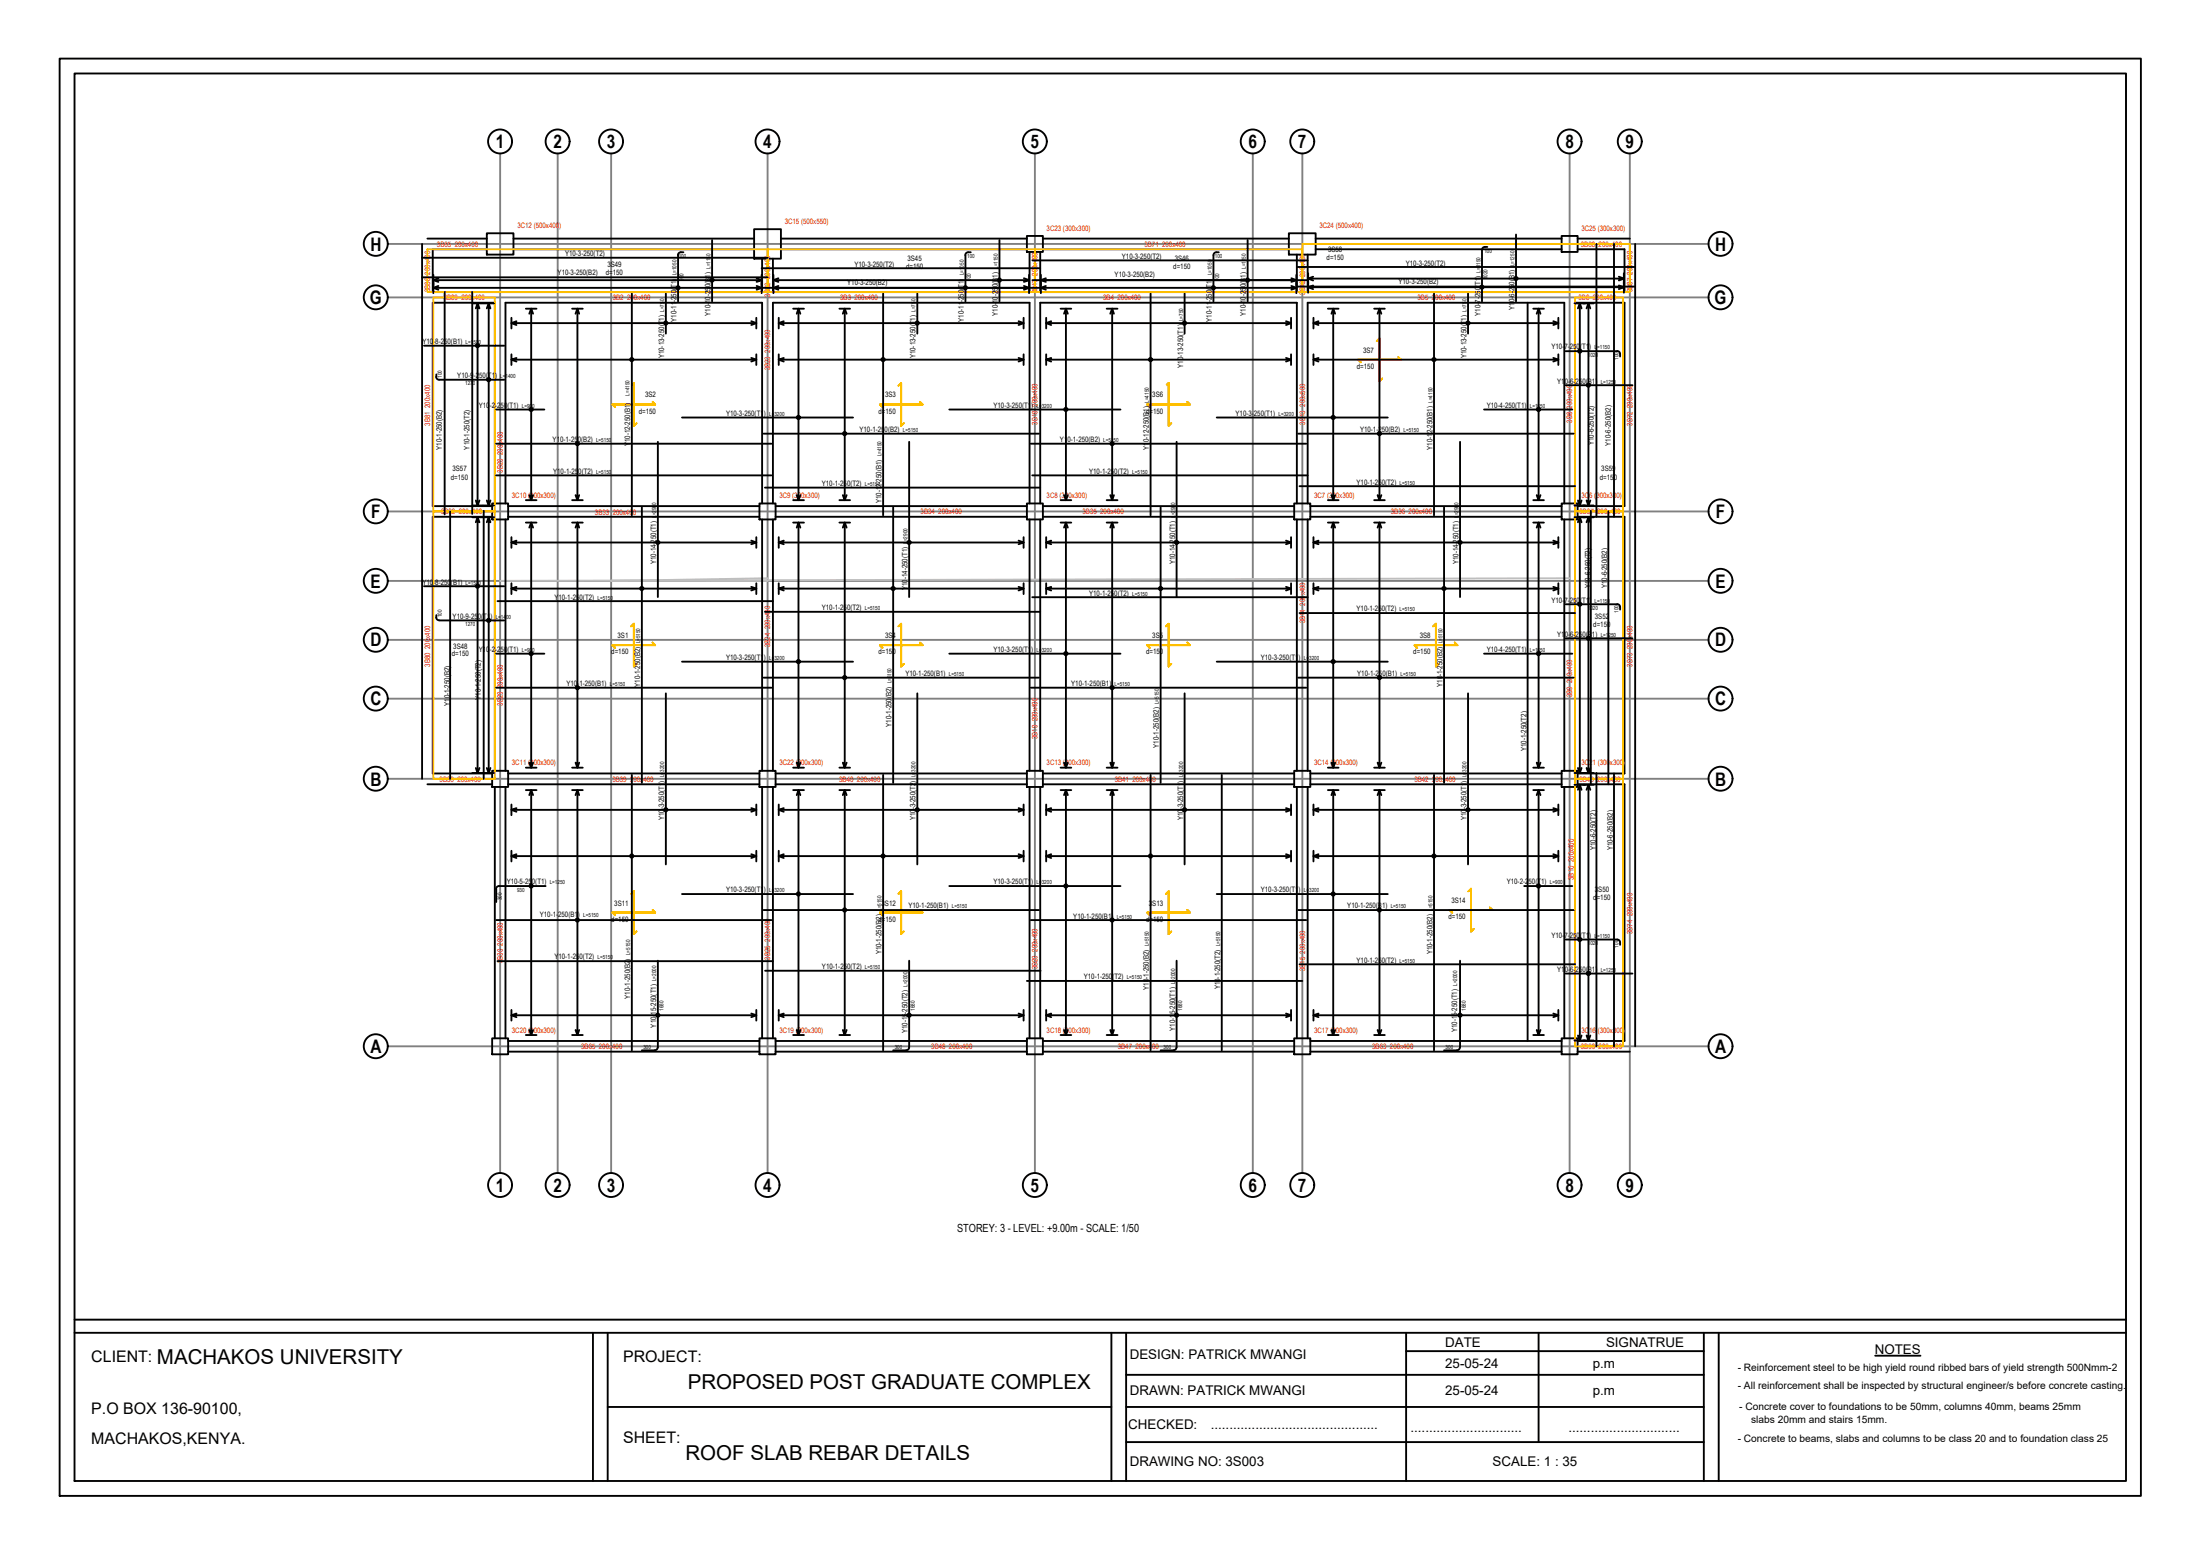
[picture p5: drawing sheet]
<svg xmlns="http://www.w3.org/2000/svg" width="297mm" height="210mm" viewBox="0 0 297 210" stroke-linecap="round" stroke-linejoin="round" font-family="sans-serif">
<!-- layer: Axis Line(Dir 2) -->
<path d="M67.5 20.7v137.7M75.3 20.7v137.7M82.5 20.7v137.7M103.6 20.7v137.7M139.7 20.7v137.7M169.1 20.7v137.7M175.8 20.7v137.7M211.9 20.7v137.7M220.1 20.7v137.7" fill="none" stroke="#808080" stroke-width=".25"/>
<!-- layer: Axis Circle(Dir 2) -->
<g fill="none" stroke="#000" stroke-width=".25">
<circle cx="67.5" cy="19.1" r="1.62"/>
<circle cx="75.3" cy="19.1" r="1.62"/>
<circle cx="82.5" cy="19.1" r="1.62"/>
<circle cx="103.6" cy="19.1" r="1.62"/>
<circle cx="139.7" cy="19.1" r="1.62"/>
<circle cx="169.1" cy="19.1" r="1.62"/>
<circle cx="175.8" cy="19.1" r="1.62"/>
<circle cx="211.9" cy="19.1" r="1.62"/>
<circle cx="220" cy="19.1" r="1.62"/>
<circle cx="67.5" cy="160" r="1.62"/>
<circle cx="75.3" cy="160" r="1.62"/>
<circle cx="82.5" cy="160" r="1.62"/>
<circle cx="103.6" cy="160" r="1.62"/>
<circle cx="139.7" cy="160" r="1.62"/>
<circle cx="169.1" cy="160" r="1.62"/>
<circle cx="175.8" cy="160" r="1.62"/>
<circle cx="211.9" cy="160" r="1.62"/>
<circle cx="220" cy="160" r="1.62"/>
</g>
<!-- layer: Axis Line(Dir 1) -->
<path d="M52.4 32.9h178.3M52.4 40.1h178.3M52.4 78.4h178.3M52.4 69h178.3M52.4 94.3h178.3M52.4 86.4h178.3M52.4 105.1h178.3M52.4 141.2h178.3" fill="none" stroke="#808080" stroke-width=".25"/>
<!-- layer: Axis Circle(Dir 1) -->
<g fill="none" stroke="#000" stroke-width=".25">
<circle cx="50.7" cy="32.9" r="1.62"/>
<circle cx="232.3" cy="32.9" r="1.62"/>
<circle cx="50.7" cy="40.1" r="1.62"/>
<circle cx="232.3" cy="40.1" r="1.62"/>
<circle cx="50.7" cy="78.4" r="1.62"/>
<circle cx="50.7" cy="69" r="1.62"/>
<circle cx="232.3" cy="69" r="1.62"/>
<circle cx="232.3" cy="78.4" r="1.62"/>
<circle cx="50.7" cy="86.4" r="1.62"/>
<circle cx="50.7" cy="94.3" r="1.62"/>
<circle cx="232.3" cy="94.3" r="1.62"/>
<circle cx="232.3" cy="86.4" r="1.62"/>
<circle cx="50.7" cy="105.1" r="1.62"/>
<circle cx="232.3" cy="105.1" r="1.62"/>
<circle cx="50.7" cy="141.2" r="1.62"/>
<circle cx="232.3" cy="141.2" r="1.62"/>
</g>
<!-- layer: Ghost Axis Line -->
<path d="M82.5 78.4h21.1M103.6 78.1l-21.1 .3M211.9 78.1l-144.4 .3" fill="none" stroke="#bebebe" stroke-width=".25"/>
<!-- layer: Beam Line -->
<g fill="none" stroke="#000" stroke-width=".25">
<path d="M57 32.9v72.2M57.7 32.2h8M65.7 33.6h-7.3v5.8h44.5v-4.5M69.3 33.6h32.5M69.3 32.2h32.5M105.4 33.6h33.2M105.4 32.2h33.2M139 34v5.4h-34.6v-4.5M140.4 34v5.4h34.7v-5M140.8 33.6h33.2M140.8 32.2h33.2M177.6 33.6h33.2"/>
<path d="M177.6 32.2h33.2M213 33.6h6.3v5.8h-42.7v-5M213 32.2h7.1M220.8 32.9v108.3M66.4 69.8h-8v34.6h8M66.8 68v-27.1h-8.4v27.4h8M66.8 70.1v33.9M68.2 68v-27.1h34.7v27.1M68.2 70.1v33.9M68.6 69.8h33.9M68.6 68.3h33.9M102.9 70.1v33.9"/>
<path d="M104.4 68v-27.1h34.6v27.1M104.4 70.1v33.9M104.7 69.8h33.9M104.7 68.3h33.9M139 70.1v33.9M140.4 68v-27.1h34.7v27.1M140.4 70.1v33.9M140.8 69.8h33.9M140.8 68.3h33.9M175.1 70.1v33.9M176.6 68v-27.1h34.6v27.1M176.6 70.1v33.9"/>
<path d="M176.9 69.8h33.9M176.9 68.3h33.9M211.2 70.1v33.9M212.6 68v-27.1h6.7v27.4h-6.3M212.6 70.1v33.9M213 69.8h6.3v34.6h-6.3M57.7 105.9h8.7M66.8 106.2v34M68.2 106.2v34M68.6 105.9h33.9M68.6 104.4h33.9M102.9 106.2v34"/>
<path d="M104.4 106.2v34M104.7 105.9h33.9M104.7 104.4h33.9M139 106.2v34M140.4 106.2v34M140.8 105.9h33.9M140.8 104.4h33.9M175.1 106.2v34M176.6 106.2v34M176.9 105.9h33.9M176.9 104.4h33.9M211.2 106.2v34"/>
<path d="M212.6 106.2v34M213 105.9h6.3v34.6h-6.3M68.6 142h33.9M68.6 140.5h33.9M104.7 142h33.9M104.7 140.5h33.9M140.8 142h33.9M140.8 140.5h33.9M176.9 142h33.9M176.9 140.5h33.9M213 142h7.1"/>
</g>
<!-- layer: Column Line -->
<g fill="none" stroke="#000" stroke-width=".25">
<path d="M65.7 31.5h3.6v2.9h-3.6zM101.8 30.9h3.6v4h-3.6zM138.6 31.8h2.2v2.2h-2.2zM174 31.5h3.6v2.9h-3.6zM210.8 31.8h2.2v2.2h-2.2zM66.4 68h2.2v2.1h-2.2zM102.5 68h2.2v2.1h-2.2zM138.6 68h2.2v2.1h-2.2zM174.7 68h2.2v2.1h-2.2zM210.8 68h2.2v2.1h-2.2zM66.4 104h2.2v2.2h-2.2zM102.5 104h2.2v2.2h-2.2z"/>
<path d="M138.6 104h2.2v2.2h-2.2zM174.7 104h2.2v2.2h-2.2zM210.8 104h2.2v2.2h-2.2zM66.4 140.2h2.2v2.1h-2.2zM102.5 140.2h2.2v2.1h-2.2zM138.6 140.2h2.2v2.1h-2.2zM174.7 140.2h2.2v2.1h-2.2zM210.8 140.2h2.2v2.1h-2.2z"/>
</g>
<!-- layer: Slab Edge Line -->
<g fill="none" stroke="#ffbf00" stroke-width=".25">
<path d="M57.7 33.6h45.9v5.8h-45.9zM103.6 33.6h36.1v5.8h-36.1zM139.7 33.6h36.1v5.8h-36.1zM175.8 32.9h44.3v6.5h-44.3zM58.5 40.1h8.3v28.9h-8.3zM82.7 54.6l.3 .3-.3-.3M85.6 51.7v5.8v-5.8M85.6 57.5l.3-.4-.3 .4M85.6 51.7l-.4 .4 .4-.4M88.5 54.6h-5.8h5.8M88.5 54.6l-.4-.4 .4 .4M118.8 54.6l.4 .3-.4-.3"/>
<path d="M121.7 51.7v5.8v-5.8M121.7 57.5l.3-.4-.3 .4M121.7 51.7l-.4 .4 .4-.4M124.6 54.6h-5.8h5.8M124.6 54.6l-.4-.4 .4 .4M154.9 54.6l.3 .3-.3-.3M157.8 51.7v5.8v-5.8M157.8 57.5l.3-.4-.3 .4M157.8 51.7l-.4 .4 .4-.4M160.7 54.6h-5.8h5.8M160.7 54.6l-.4-.4 .4 .4M183.4 48.5l.3 .4-.3-.4"/>
<path d="M186.3 45.7v5.7v-5.7M186.3 51.4l.3-.3-.3 .3M186.3 45.7l-.4 .3 .4-.3M189.2 48.5h-5.8h5.8M189.2 48.5l-.4-.3 .4 .3M212.6 40.1h6.5v28.9h-6.5zM58.5 69h8.3v36.1h-8.3zM212.6 69h6.5v36.1h-6.5zM82.7 87.1l.3 .4-.3-.4M85.6 84.2v5.8v-5.8M85.6 90l.3-.4-.3 .4M85.6 84.2l-.4 .4 .4-.4"/>
<path d="M88.5 87.1h-5.8h5.8M88.5 87.1l-.4-.4 .4 .4M118.8 87.1l.4 .4-.4-.4M121.7 84.2v5.8v-5.8M121.7 90l.3-.4-.3 .4M121.7 84.2l-.4 .4 .4-.4M124.6 87.1h-5.8h5.8M124.6 87.1l-.4-.4 .4 .4M154.9 87.1l.3 .4-.3-.4M157.8 84.2v5.8v-5.8M157.8 90l.3-.4-.3 .4M157.8 84.2l-.4 .4 .4-.4"/>
<path d="M160.7 87.1h-5.8h5.8M160.7 87.1l-.4-.4 .4 .4M191 87.1l.4 .4-.4-.4M193.9 84.2v5.8v-5.8M193.9 90l.3-.4-.3 .4M193.9 84.2l-.4 .4 .4-.4M196.8 87.1h-5.8h5.8M196.8 87.1l-.4-.4 .4 .4M198.6 120v5.7v-5.7M198.6 120l-.3 .3 .3-.3M212.6 105.1h6.5v36.1h-6.5zM82.7 123.2l.3 .3-.3-.3"/>
<path d="M85.6 120.3v5.8v-5.8M85.6 126.1l.3-.4-.3 .4M85.6 120.3l-.4 .4 .4-.4M88.5 123.2h-5.8h5.8M88.5 123.2l-.4-.4 .4 .4M118.8 123.2l.4 .3-.4-.3M121.7 120.3v5.8v-5.8M121.7 126.1l.3-.4-.3 .4M121.7 120.3l-.4 .4 .4-.4M124.6 123.2h-5.8h5.8M124.6 123.2l-.4-.4 .4 .4M154.9 123.2l.3 .3-.3-.3"/>
<path d="M157.8 120.3v5.8v-5.8M157.8 126.1l.3-.4-.3 .4M157.8 120.3l-.4 .4 .4-.4M160.7 123.2h-5.8h5.8M160.7 123.2l-.4-.4 .4 .4M195.7 122.8l.4 .4-.4-.4M198.6 125.7l.4-.3-.4 .3M201.5 122.8h-5.8h5.8M201.5 122.8l-.3-.3 .3 .3"/>
</g>
<!-- layer: Rebar Line -->
<g fill="none" stroke="#000" stroke-width=".25">
<path d="M57 34.8h46.6M57 37.4h46.6M60 39.4v30M63.8 39.4v30M85.3 39.6v30M96.1 32.4v8.3M102.8 36.2h37.6M102.8 38.9h37.7M119.2 39.6v30M134.9 32.4v8.3M139.4 35.2h37.2M139.4 37.8h37.2"/>
<path d="M155.3 39.6v30M168.5 32.4v8.3M175.1 36h45.7M175.1 38.7h45.7M193.6 39.6v30M204.7 31.7v9M215.5 32.9v36.9M217.9 32.9v36.9M57.2 46.7h10.9M67 59.9h37.2M103.1 58.5h37.2M139.2 59.9h37.2"/>
<path d="M175.3 58.5h37.2M206.3 40.9v99.6M211.4 52h9M57.2 79.1h10.9M60.8 69v36.1M65.3 69v36.1M67 64.2h37.2M86.7 68.5v37.2M103.3 65.8h37.1M120.6 68.5v37.2M139.4 64.2h37.2M156.7 68.5v37.2"/>
<path d="M175.5 65.6h37.1M195 68.5v37.2M214.8 69v36.9M217.2 69v36.9M67 92.8h37.2M67.2 81.1h37.2M103.1 91.5h37.2M103.3 82.6h37.1M139.2 92.8h37.2M139.4 80.6h37.2M175.3 91.5h37.2M175.5 82.8h37.1"/>
<path d="M211.4 86.2h9M85.3 104.6v37.2M119.2 104.6v37.2M155.3 104.6v37.2M165 104.6v37.2M193.6 104.6v37.2M215.5 104.3v36.9M217.9 104.4v36.8M67 124.2h37.2M67.2 129.7h37.2M103.1 122.8h37.2M103.3 131h37.2"/>
<path d="M138.6 132.4h37.2M139.2 124.2h37.2M175.3 122.8h37.2M175.5 130.2h37.1M211.4 131.4h9"/>
</g>
<!-- layer: Rebar Span Line -->
<g fill="none" stroke="#000" stroke-width=".25">
<path d="M58.5 37.8h44.3l-.6 .3M58.5 37.1v1.4M59.2 37.6l-.7 .2 .7 .3M102.2 37.6l.6 .2M102.8 37.1v1.4M104.4 37.8h34.5l-.7 .3M104.4 37.1v1.4M105.1 37.6l-.7 .2 .7 .3M138.2 37.6l.7 .2M138.9 37.1v1.4M140.5 37.8h34.5l-.6 .3M140.5 37.1v1.4"/>
<path d="M141.2 37.6l-.7 .2 .7 .3M174.4 37.6l.6 .2M175 37.1v1.4M176.6 37.6h42.7l-.7 .3M176.6 36.9v1.4M177.3 37.4l-.7 .2 .7 .3M218.6 37.4l.7 .2M219.3 36.9v1.4M63.8 41h1.4M64.5 41l-.3 .6M64.7 41.6l-.2-.6v27.2M69.1 48.5l.6 .3"/>
<path d="M69.1 47.8v1.5M69.7 48.3l-.6 .2h33M77.2 41.7h1.5M77.7 42.3l.3-.6 .2 .6M78 41.7v25.8l-.3-.7M101.4 48.3l.7 .2-.7 .3M102.1 47.8v1.5M105.1 48.5l.7 .3M105.1 47.8v1.5M105.8 48.3l-.7 .2h33.1M113.3 41.7h1.5M113.8 42.3l.3-.6 .2 .6"/>
<path d="M114.1 41.7v25.8l-.3-.7M137.5 48.3l.7 .2-.7 .3M138.2 47.8v1.5M141.3 48.5l.6 .3M141.3 47.8v1.5M141.9 48.3l-.6 .2h33M149.4 41.7h1.5M149.9 42.3l.3-.6 .2 .6M150.2 41.7v25.8l-.3-.7M173.6 48.3l.7 .2-.7 .3M174.3 47.8v1.5M177.3 48.5l.7 .3"/>
<path d="M177.3 47.8v1.5M178 48.3l-.7 .2h33.1M185.5 41.7h1.5M186 42.3l.3-.6 .2 .6M186.3 41.7v25.8l-.3-.7M209.7 48.3l.7 .2-.7 .3M210.4 47.8v1.5M213.7 41h1.5M214.2 41.6l.3-.6 .2 .6M214.5 41v27.2l-.3-.6M63.8 68.2h1.4M63.8 69.8h1.4"/>
<path d="M64.2 67.6l.3 .6 .2-.6M64.5 69.8l-.3 .7M64.7 70.5l-.2-.7v34.5M69.1 78.7v1.5M69.1 79.5l.6 .2M69.7 79.2l-.6 .3h33M77.2 67.5h1.5M77.2 70.5h1.5M77.7 71.2l.3-.7 .2 .7M78 70.5v33.1l-.3-.7M78.2 66.8l-.2 .7M101.4 79.2l.7 .3-.7 .2"/>
<path d="M102.1 78.7v1.5M105.1 78.7v1.5M105.1 79.5l.7 .2M105.8 79.2l-.7 .3h33.1M113.3 67.5h1.5M113.3 70.5h1.5M113.8 71.2l.3-.7 .2 .7M114.1 70.5v33.1l-.3-.7M114.3 66.8l-.2 .7M137.5 79.2l.7 .3-.7 .2M138.2 78.7v1.5M141.3 78.7v1.5"/>
<path d="M141.3 79.5l.6 .2M141.9 79.2l-.6 .3h33M149.4 67.5h1.5M149.4 70.5h1.5M149.9 71.2l.3-.7 .2 .7M150.2 70.5v33.1l-.3-.7M150.4 66.8l-.2 .7M173.6 79.2l.7 .3-.7 .2M174.3 78.7v1.5M177.3 78.7v1.5M177.3 79.5l.7 .2M178 79.2l-.7 .3h33.1"/>
<path d="M185.5 67.5h1.5M185.5 70.5h1.5M186 71.2l.3-.7 .2 .7M186.3 70.5v33.1l-.3-.7M186.5 66.8l-.2 .7M209.7 79.2l.7 .3-.7 .2M210.4 78.7v1.5M213.7 68.2h1.5M213.7 69.8h1.5M214.2 70.5l.3-.7 .2 .7M214.5 69.8v34.5l-.3-.6M214.7 67.6l-.2 .6"/>
<path d="M63.8 104.3h1.4M64.2 103.7l.3 .6 .2-.6M69.1 114.8v1.5M69.1 115.6l.6 .2M69.7 115.3l-.6 .3h33M77.2 103.6h1.5M77.2 106.7h1.5M77.7 107.3l.3-.6 .2 .6M78 106.7v33l-.3-.7M78.2 102.9l-.2 .7M101.4 115.3l.7 .3-.7 .2M102.1 114.8v1.5"/>
<path d="M105.1 114.8v1.5M105.1 115.6l.7 .2M105.8 115.3l-.7 .3h33.1M113.3 103.6h1.5M113.3 106.7h1.5M113.8 107.3l.3-.6 .2 .6M114.1 106.7v33l-.3-.7M114.3 102.9l-.2 .7M137.5 115.3l.7 .3-.7 .2M138.2 114.8v1.5M141.3 114.8v1.5M141.3 115.6l.6 .2"/>
<path d="M141.9 115.3l-.6 .3h33M149.4 103.6h1.5M149.4 106.7h1.5M149.9 107.3l.3-.6 .2 .6M150.2 106.7v33l-.3-.7M150.4 102.9l-.2 .7M173.6 115.3l.7 .3-.7 .2M174.3 114.8v1.5M177.3 114.8v1.5M177.3 115.6l.7 .2M178 115.3l-.7 .3h33.1M185.5 103.6h1.5"/>
<path d="M185.5 106.7h1.5M186 107.3l.3-.6 .2 .6M186.3 106.7v33l-.3-.7M186.5 102.9l-.2 .7M209.7 115.3l.7 .3-.7 .2M210.4 114.8v1.5M213.7 104.3h1.5M213.7 105.9h1.5M214.2 106.6l.3-.7 .2 .7M214.5 105.9v34.6l-.3-.7M214.7 103.7l-.2 .6M77.2 139.7h1.5"/>
<path d="M78.2 139l-.2 .7M113.3 139.7h1.5M114.3 139l-.2 .7M149.4 139.7h1.5M150.4 139l-.2 .7M185.5 139.7h1.5M186.5 139l-.2 .7M214.7 139.8l-.2 .7M213.7 140.5h1.5"/>
</g>
<!-- layer: Rebar Label -->
<g fill="none" stroke="#000" stroke-width=".25">
<circle cx="91.5" cy="38.8" r=".22"/>
<circle cx="96.1" cy="37.8" r=".22"/>
<circle cx="130.3" cy="38.8" r=".22"/>
<circle cx="134.9" cy="37.8" r=".22"/>
<circle cx="163.8" cy="38.8" r=".22"/>
<circle cx="168.4" cy="37.8" r=".22"/>
<circle cx="200.1" cy="38.8" r=".22"/>
<circle cx="204.7" cy="37.6" r=".22"/>
<circle cx="64.5" cy="46.7" r=".22"/>
<circle cx="66" cy="51.2" r=".22"/>
<circle cx="71.7" cy="55.3" r=".22"/>
<circle cx="78" cy="59.9" r=".22"/>
<circle cx="85.3" cy="48.5" r=".22"/>
<circle cx="89.9" cy="43.6" r=".22"/>
<circle cx="107.8" cy="56.3" r=".22"/>
<circle cx="114" cy="58.5" r=".22"/>
<circle cx="119.2" cy="48.5" r=".22"/>
<circle cx="123.8" cy="43.6" r=".22"/>
<circle cx="143.9" cy="55.3" r=".22"/>
<circle cx="150.2" cy="59.9" r=".22"/>
<circle cx="155.3" cy="48.5" r=".22"/>
<circle cx="159.9" cy="43.6" r=".22"/>
<circle cx="180" cy="56.3" r=".22"/>
<circle cx="186.2" cy="58.5" r=".22"/>
<circle cx="193.6" cy="48.5" r=".22"/>
<circle cx="198.2" cy="43.6" r=".22"/>
<circle cx="207.7" cy="55.3" r=".22"/>
<circle cx="213.3" cy="47.4" r=".22"/>
<circle cx="214.5" cy="52" r=".22"/>
<circle cx="64.5" cy="79.1" r=".22"/>
<circle cx="86.7" cy="79.4" r=".22"/>
<circle cx="88.8" cy="73.2" r=".22"/>
<circle cx="120.6" cy="79.4" r=".22"/>
<circle cx="122.7" cy="73.2" r=".22"/>
<circle cx="156.7" cy="79.4" r=".22"/>
<circle cx="158.9" cy="73.2" r=".22"/>
<circle cx="195" cy="79.4" r=".22"/>
<circle cx="197.1" cy="73.2" r=".22"/>
<circle cx="66" cy="83.7" r=".22"/>
<circle cx="71.7" cy="88.2" r=".22"/>
<circle cx="78" cy="92.8" r=".22"/>
<circle cx="107.8" cy="89.3" r=".22"/>
<circle cx="114" cy="91.5" r=".22"/>
<circle cx="143.9" cy="88.2" r=".22"/>
<circle cx="150.2" cy="92.8" r=".22"/>
<circle cx="180" cy="89.3" r=".22"/>
<circle cx="186.2" cy="91.5" r=".22"/>
<circle cx="207.7" cy="88.2" r=".22"/>
<circle cx="213.3" cy="81.6" r=".22"/>
<circle cx="214.5" cy="86.2" r=".22"/>
<circle cx="71.7" cy="119.6" r=".22"/>
<circle cx="85.3" cy="115.6" r=".22"/>
<circle cx="89.9" cy="109.3" r=".22"/>
<circle cx="119.2" cy="115.6" r=".22"/>
<circle cx="123.8" cy="109.3" r=".22"/>
<circle cx="143.9" cy="119.6" r=".22"/>
<circle cx="155.3" cy="115.6" r=".22"/>
<circle cx="159.9" cy="109.3" r=".22"/>
<circle cx="193.6" cy="115.6" r=".22"/>
<circle cx="198.2" cy="109.3" r=".22"/>
<circle cx="207.7" cy="119.6" r=".22"/>
<circle cx="78" cy="124.2" r=".22"/>
<circle cx="88.8" cy="137" r=".22"/>
<circle cx="107.8" cy="120.7" r=".22"/>
<circle cx="114" cy="122.8" r=".22"/>
<circle cx="122.7" cy="137" r=".22"/>
<circle cx="150.2" cy="124.2" r=".22"/>
<circle cx="158.9" cy="137" r=".22"/>
<circle cx="180" cy="120.7" r=".22"/>
<circle cx="186.2" cy="122.8" r=".22"/>
<circle cx="197.1" cy="137" r=".22"/>
<circle cx="213.3" cy="126.8" r=".22"/>
<circle cx="214.5" cy="131.4" r=".22"/>
</g>
<!-- layer: Top Rebar Line -->
<g fill="none" stroke="#000" stroke-width=".25">
<path d="M89.9 39.6v5.4M91.6 34.5v6.2M91.9 34.1l-.3 .1-.1 .2M91.9 34.1h.4M123.9 39.6v5.4M130.4 34.5v6.2M131.1 34.1h-.6l-.2 .3M159.9 39.6v5.4M163.8 34.5v6.2M164.2 34.1l-.3 .1-.1 .2M164.2 34.1h.4M198.2 39.6v5.4"/>
<path d="M200.8 33.3l-.5 .1-.2 .3v7M58.9 50.5v.6l.4 .2M59.3 51.3h8.8M67 55.3h6.5M88.8 59.6v21M92.1 56.4h23.1M122.8 59.6v21M128.2 55.3h23.1M158.9 59.6v21M164.3 56.4h23.1M197.1 59.6v21M200.4 55.3h11.9"/>
<path d="M211.4 47.4h7l.3 .2v.2M218.7 47.8v.3M58.9 83v.5l.4 .2M59.3 83.7h8.8M67 88.2h6.5M89.9 93.6v23.1M92.1 89.3h23.1M123.9 93.6v23.1M128.2 88.2h23.1M159.9 93.6v23.1M164.3 89.3h23.1M198.2 93.6v23.1"/>
<path d="M200.4 88.2h11.9M211.4 81.6h7M218.4 81.5l.3 .2v.6M73.7 119.6h-6.3l-.4 .2v.2M128.2 119.6h23.1M205.8 119.6h6.5M67 120v1.8M88.8 129.7v11.7M92.1 120.7h23.1M122.8 129.7v11.7M158.9 129.7v11.7M164.3 120.7h23.1"/>
<path d="M197.1 129.7v11.7M211.4 126.8h7l.3 .2v.5M86.7 141.8h1.7M88.8 141.4l-.2 .3-.2 .1M120.6 141.8h1.8M122.8 141.4l-.2 .3-.2 .1M156.7 141.8h1.8M158.8 141.4l-.2 .3-.1 .1M195 141.8h1.7M197.1 141.4l-.2 .3-.2 .1"/>
</g>
<!-- layer: Top Rebar Span Line -->
<g fill="none" stroke="#000" stroke-width=".25">
<path d="M58.5 38.9h44.3l-.6 .2M58.5 38.1v1.5M59.2 38.6l-.7 .3 .7 .2M102.2 38.6l.6 .3M102.8 38.1v1.5M104.4 38.9h34.5l-.7 .2M104.4 38.1v1.5M105.1 38.6l-.7 .3 .7 .2M138.2 38.6l.7 .3M138.9 38.1v1.5M140.5 38.9h34.5l-.6 .2M140.5 38.1v1.5"/>
<path d="M141.2 38.6l-.7 .3 .7 .2M174.4 38.6l.6 .3M175 38.1v1.5M176.6 38.8h42.7l-.7 .2M176.6 38.1v1.4M177.3 38.5l-.7 .3 .7 .2M218.6 38.5l.7 .3M219.3 38.1v1.4M65.3 41h1.4M66 41l-.3 .6M66.2 41.6l-.2-.6v27.2M69.1 43.6l.6 .3"/>
<path d="M69.1 42.9v1.4M69.7 43.4l-.6 .2h33M71 41.7h1.4M71.5 42.3l.2-.6 .3 .6M71.7 41.7v25.8l-.2-.7M101.4 43.4l.7 .2-.7 .3M102.1 42.9v1.4M105.1 43.6l.7 .3M105.1 42.9v1.4M105.8 43.4l-.7 .2h33.1M107.1 41.7h1.4M107.6 42.3l.2-.6 .3 .6"/>
<path d="M107.8 41.7v25.8l-.2-.7M137.5 43.4l.7 .2-.7 .3M138.2 42.9v1.4M141.3 43.6l.6 .3M141.3 42.9v1.4M141.9 43.4l-.6 .2h33M143.2 41.7h1.4M143.7 42.3l.2-.6 .3 .6M143.9 41.7v25.8l-.2-.7M173.6 43.4l.7 .2-.7 .3M174.3 42.9v1.4M177.3 43.6l.7 .3"/>
<path d="M177.3 42.9v1.4M178 43.4l-.7 .2h33.1M179.3 41.7h1.4M179.8 42.3l.2-.6 .3 .6M180 41.7v25.8l-.2-.7M207 41.7h1.5M207.5 42.3l.2-.6 .3 .6M207.7 41.7v25.8l-.2-.7M209.7 43.4l.7 .2-.7 .3M210.4 42.9v1.4M212.6 41h1.4M213 41.6l.3-.6 .2 .6"/>
<path d="M213.3 41v27.2l-.3-.6M65.3 68.2h1.4M65.3 69.8h1.4M65.7 67.6l.3 .6 .2-.6M66 69.8l-.3 .7M66.2 70.5l-.2-.7v34.5M69.1 72.5v1.4M69.1 73.2l.6 .3M69.7 73l-.6 .2h33M71 67.5h1.4M71 70.5h1.4M71.5 71.2l.2-.7 .3 .7"/>
<path d="M71.7 70.5v33.1l-.2-.7M72 66.8l-.3 .7M101.4 73l.7 .2-.7 .3M102.1 72.5v1.4M105.1 72.5v1.4M105.1 73.2l.7 .3M105.8 73l-.7 .2h33.1M107.1 67.5h1.4M107.1 70.5h1.4M107.6 71.2l.2-.7 .3 .7M107.8 70.5v33.1l-.2-.7M108.1 66.8l-.3 .7"/>
<path d="M137.5 73l.7 .2-.7 .3M138.2 72.5v1.4M141.3 72.5v1.4M141.3 73.2l.6 .3M141.9 73l-.6 .2h33M143.2 67.5h1.4M143.2 70.5h1.4M143.7 71.2l.2-.7 .3 .7M143.9 70.5v33.1l-.2-.7M144.2 66.8l-.3 .7M173.6 73l.7 .2-.7 .3M174.3 72.5v1.4"/>
<path d="M177.3 72.5v1.4M177.3 73.2l.7 .3M178 73l-.7 .2h33.1M179.3 67.5h1.4M179.3 70.5h1.4M179.8 71.2l.2-.7 .3 .7M180 70.5v33.1l-.2-.7M180.3 66.8l-.3 .7M207 67.5h1.5M207 70.5h1.5M207.5 71.2l.2-.7 .3 .7M207.7 70.5v33.1l-.2-.7"/>
<path d="M208 66.8l-.3 .7M209.7 73l.7 .2-.7 .3M210.4 72.5v1.4M212.6 68.2h1.4M212.6 69.8h1.4M213 70.5l.3-.7 .2 .7M213.3 69.8v34.5l-.3-.6M213.5 67.6l-.2 .6M65.3 104.3h1.4M65.7 103.7l.3 .6 .2-.6M69.1 108.6v1.4M69.1 109.3l.6 .3"/>
<path d="M69.7 109.1l-.6 .2h33M71 103.6h1.4M71 106.7h1.4M71.5 107.3l.2-.6 .3 .6M71.7 106.7v33l-.2-.7M72 102.9l-.3 .7M101.4 109.1l.7 .2-.7 .3M102.1 108.6v1.4M105.1 108.6v1.4M105.1 109.3l.7 .3M105.8 109.1l-.7 .2h33.1M107.1 103.6h1.4"/>
<path d="M107.1 106.7h1.4M107.6 107.3l.2-.6 .3 .6M107.8 106.7v33l-.2-.7M108.1 102.9l-.3 .7M137.5 109.1l.7 .2-.7 .3M138.2 108.6v1.4M141.3 108.6v1.4M141.3 109.3l.6 .3M141.9 109.1l-.6 .2h33M143.2 103.6h1.4M143.2 106.7h1.4M143.7 107.3l.2-.6 .3 .6"/>
<path d="M143.9 106.7v33l-.2-.7M144.2 102.9l-.3 .7M173.6 109.1l.7 .2-.7 .3M174.3 108.6v1.4M177.3 108.6v1.4M177.3 109.3l.7 .3M178 109.1l-.7 .2h33.1M179.3 103.6h1.4M179.3 106.7h1.4M179.8 107.3l.2-.6 .3 .6M180 106.7v33l-.2-.7M180.3 102.9l-.3 .7"/>
<path d="M207 103.6h1.5M207 106.7h1.5M207.5 107.3l.2-.6 .3 .6M207.7 106.7v33l-.2-.7M208 102.9l-.3 .7M209.7 109.1l.7 .2-.7 .3M210.4 108.6v1.4M212.6 104.3h1.4M212.6 105.9h1.4M213 106.6l.3-.7 .2 .7M213.3 105.9v34.6l-.3-.7M213.5 103.7l-.2 .6"/>
<path d="M69.1 136.3v1.5M69.1 137l.6 .3M69.7 136.8l-.6 .2h33M71 139.7h1.4M72 139l-.3 .7M101.4 136.8l.7 .2-.7 .3M102.1 136.3v1.5M105.1 136.3v1.5M105.1 137l.7 .3M105.8 136.8l-.7 .2h33.1M107.1 139.7h1.4M108.1 139l-.3 .7"/>
<path d="M137.5 136.8l.7 .2-.7 .3M138.2 136.3v1.5M141.3 136.3v1.5M141.3 137l.6 .3M141.9 136.8l-.6 .2h33M143.2 139.7h1.4M144.2 139l-.3 .7M173.6 136.8l.7 .2-.7 .3M174.3 136.3v1.5M177.3 136.3v1.5M177.3 137l.7 .3M178 136.8l-.7 .2h33.1"/>
<path d="M179.3 139.7h1.4M180.3 139l-.3 .7M207 139.7h1.5M208 139l-.3 .7M209.7 136.8l.7 .2-.7 .3M210.4 136.3v1.5M213.5 139.8l-.2 .7M212.6 140.5h1.4"/>
</g>
<!-- layer: 0 -->
<g fill="none" stroke="#000" stroke-width=".25">
<path d="M8.1 7.9h281v194h-281zM10.1 9.9h276.9v190h-276.9zM10.1 179.9h276.9M10.1 178.1h276.9M80.1 179.9v20M82 179.9v20M150.1 179.9v20M152 179.9v20M189.9 179.9v20M207.7 179.9v14.8M230 179.9v20M232.1 179.9v20"/>
<path d="M82 189.9h68.1M152 189.9h78M152 185.6h78M152 194.7h78M189.9 182.4h40.1M253.2 183h6.1"/>
</g>
<path d="M10.1 9.9h276.9v168.2h-276.9z" fill="none" stroke="#000" stroke-width=".14"/>
<g font-size="2.8">
<text x="21.2" y="184.2">MACHAKOS UNIVERSITY</text>
<text x="92.9" y="187.5">PROPOSED POST GRADUATE COMPLEX</text>
<text x="92.5" y="197.1">ROOF SLAB REBAR DETAILS</text>
</g>
<g font-size="2.5">
<text x="67" y="20">1</text>
<text x="74.7" y="20">2</text>
<text x="81.9" y="20">3</text>
<text x="103" y="20">4</text>
<text x="139.2" y="20">5</text>
<text x="168.6" y="20">6</text>
<text x="175.2" y="20">7</text>
<text x="211.4" y="20">8</text>
<text x="219.5" y="20">9</text>
<text x="50" y="33.8">H</text>
<text x="231.6" y="33.8">H</text>
<text x="49.9" y="41.1">G</text>
<text x="231.5" y="41.1">G</text>
<text x="50.1" y="69.9">F</text>
<text x="231.7" y="69.9">F</text>
<text x="50" y="79.3">E</text>
<text x="231.6" y="79.3">E</text>
<text x="50" y="87.3">D</text>
<text x="231.6" y="87.3">D</text>
<text x="50" y="95.2">C</text>
<text x="231.6" y="95.2">C</text>
<text x="50" y="106">B</text>
<text x="231.6" y="106">B</text>
<text x="50" y="142.1">A</text>
<text x="231.6" y="142.1">A</text>
<text x="67" y="160.9">1</text>
<text x="74.7" y="160.9">2</text>
<text x="81.9" y="160.9">3</text>
<text x="103" y="160.9">4</text>
<text x="139.2" y="160.9">5</text>
<text x="168.6" y="160.9">6</text>
<text x="175.2" y="160.9">7</text>
<text x="211.4" y="160.9">8</text>
<text x="219.5" y="160.9">9</text>
</g>
<g font-size="2.2">
<text x="12.3" y="183.9">CLIENT:</text>
<text x="84.1" y="183.9">PROJECT:</text>
<text x="12.3" y="190.8">P.O BOX 136-90100,</text>
<text x="12.3" y="195">MACHAKOS,KENYA.</text>
<text x="84.1" y="194.7">SHEET:</text>
</g>
<g font-size="1.8">
<text x="152.5" y="183.5">DESIGN: PATRICK MWANGI</text>
<text x="195.1" y="181.9">DATE</text>
<text x="195.1" y="184.7">25-05-24</text>
<text x="215.1" y="184.6">p.m</text>
<text x="216.8" y="181.9">SIGNATRUE</text>
<text x="253.1" y="182.8">NOTES</text>
<text x="152.5" y="188.2">DRAWN: PATRICK MWANGI</text>
<text x="195.1" y="188.2">25-05-24</text>
<text x="215.1" y="188.2">p.m</text>
<text x="152.3" y="192.9">CHECKED:</text>
<text x="152.5" y="197.8">DRAWING NO: 3S003</text>
<text x="163.5" y="192.9">.............................................</text>
<text x="190.4" y="193.3">..............................</text>
<text x="201.5" y="197.9">SCALE: 1 : 35</text>
<text x="211.8" y="193.3">..............................</text>
</g>
<text font-size="1.5" x="129.2" y="166.3">STOREY: 3 - LEVEL: +9.00m - SCALE: 1/50</text>
<g font-size="1.4">
<text x="234.6" y="185.1">- Reinforcement steel to be high yield round ribbed bars of yield strength 500Nmm-2</text>
<text x="234.6" y="187.5">- All reinforcement shall be inspected by structural engineer/s before concrete casting.</text>
<text x="234.8" y="190.3">- Concrete cover to foundations to be 50mm, columns 40mm, beams 25mm</text>
<text x="234.6" y="194.7">- Concrete to beams, slabs and columns to be class 20 and to foundation class 25</text>
<text x="236.4" y="192.1">slabs 20mm and stairs 15mm.</text>
</g>
<g font-size="1" fill="#f00">
<text x="59" y="33.3">3B85 200x400</text>
<text x="69.9" y="30.8">3C12 (500x400)</text>
<text x="105.9" y="30.2">3C15 (500x550)</text>
<text x="141.3" y="31.1">3C23 (300x300)</text>
<text x="154.5" y="33.3">3B71 200x400</text>
<text x="178.1" y="30.8">3C24 (500x400)</text>
<text x="213.5" y="33.3">3B88 200x400</text>
<text x="213.5" y="31.1">3C25 (300x300)</text>
<text x="58.1" y="39.4" transform="rotate(-90 58.1 39.4)">3B86 200x400</text>
<text x="59.9" y="40.5">3B89 200x400</text>
<text x="82.7" y="40.5">3B2 200x400</text>
<text x="104" y="40.1" transform="rotate(-90 104 40.1)">3B22 200x400</text>
<text x="113.4" y="40.5">3B3 200x400</text>
<text x="140.1" y="39.6" transform="rotate(-90 140.1 39.6)">3B17 200x400</text>
<text x="149" y="40.5">3B4 200x400</text>
<text x="176.2" y="39.8" transform="rotate(-90 176.2 39.8)">3B12 200x400</text>
<text x="191.4" y="40.5">3B5 200x400</text>
<text x="213.1" y="40.5">3B6 200x400</text>
<text x="220.4" y="39.4" transform="rotate(-90 220.4 39.4)">3B87 200x400</text>
<text x="104" y="50" transform="rotate(-90 104 50)">3B23 200x400</text>
<text x="58.1" y="57.5" transform="rotate(-90 58.1 57.5)">3B81 200x400</text>
<text x="140.1" y="57.3" transform="rotate(-90 140.1 57.3)">3B18 200x400</text>
<text x="176.2" y="57.3" transform="rotate(-90 176.2 57.3)">3B13 200x500</text>
<text x="212.3" y="57.1" transform="rotate(-90 212.3 57.1)">3B8 200x400</text>
<text x="220.4" y="57.5" transform="rotate(-90 220.4 57.5)">3B72 200x400</text>
<text x="67.9" y="63.8" transform="rotate(-90 67.9 63.8)">3B28 200x400</text>
<text x="59.5" y="69.4">3B32 200x400</text>
<text x="69.1" y="67.2">3C10 (300x300)</text>
<text x="80.3" y="69.5">3B33 200x400</text>
<text x="105.2" y="67.2">3C9 (300x300)</text>
<text x="124.3" y="69.4">3B34 200x400</text>
<text x="141.3" y="67.2">3C8 (300x300)</text>
<text x="146.2" y="69.4">3B35 200x400</text>
<text x="177.4" y="67.2">3C7 (300x300)</text>
<text x="187.8" y="69.4">3B36 200x400</text>
<text x="213.3" y="69.4">3B37 200x400</text>
<text x="213.5" y="67.2">3C6 (300x300)</text>
<text x="58.1" y="90" transform="rotate(-90 58.1 90)">3B80 200x400</text>
<text x="104" y="87.3" transform="rotate(-90 104 87.3)">3B24 200x400</text>
<text x="176.2" y="84.2" transform="rotate(-90 176.2 84.2)">3B14 200x400</text>
<text x="220.4" y="90" transform="rotate(-90 220.4 90)">3B73 200x400</text>
<text x="67.9" y="95.3" transform="rotate(-90 67.9 95.3)">3B29 200x400</text>
<text x="212.3" y="94.1" transform="rotate(-90 212.3 94.1)">3B9 200x400</text>
<text x="140.1" y="99.8" transform="rotate(-90 140.1 99.8)">3B19 200x400</text>
<text x="59.4" y="105.5">3B38 200x400</text>
<text x="69.1" y="103.3">3C11 (300x300)</text>
<text x="82.7" y="105.5">3B39 200x400</text>
<text x="105.2" y="103.3">3C22 (300x300)</text>
<text x="113.3" y="105.5">3B40 200x400</text>
<text x="141.3" y="103.3">3C13 (300x300)</text>
<text x="150.5" y="105.5">3B41 200x400</text>
<text x="177.4" y="103.3">3C14 (300x300)</text>
<text x="191" y="105.5">3B42 200x400</text>
<text x="213.3" y="105.5">3B43 200x400</text>
<text x="213.5" y="103.3">3C21 (300x300)</text>
<text x="212.5" y="118.8" transform="rotate(-90 212.5 118.8)">3B10 200x400</text>
<text x="67.9" y="130" transform="rotate(-90 67.9 130)">3B30 200x400</text>
<text x="104" y="129.5" transform="rotate(-90 104 129.5)">3B25 200x400</text>
<text x="140.1" y="130.9" transform="rotate(-90 140.1 130.9)">3B20 200x400</text>
<text x="176.2" y="131.1" transform="rotate(-90 176.2 131.1)">3B15 200x400</text>
<text x="220.4" y="126.1" transform="rotate(-90 220.4 126.1)">3B74 200x400</text>
<text x="69.1" y="139.4">3C20 (300x300)</text>
<text x="78.5" y="141.6">3B65 200x400</text>
<text x="105.2" y="139.4">3C19 (300x300)</text>
<text x="125.7" y="141.6">3B46 200x400</text>
<text x="141.3" y="139.4">3C18 (300x300)</text>
<text x="150.9" y="141.6">3B47 200x400</text>
<text x="177.4" y="139.4">3C17 (300x300)</text>
<text x="185.3" y="141.6">3B63 200x400</text>
<text x="213.5" y="141.6">3B90 200x400</text>
<text x="213.5" y="139.4">3C16 (300x300)</text>
</g>
<g font-size="1">
<text x="76.3" y="34.6">Y10-3-250(T2)</text>
<text x="82" y="36">3S49</text>
<text x="122.5" y="35.2">3S45</text>
<text x="151.5" y="35">Y10-3-250(T2)</text>
<text x="158.6" y="35.2">3S46</text>
<text x="179.1" y="35.1">d=150</text>
<text x="179.3" y="34">3S58</text>
<text x="189.8" y="35.9">Y10-3-250(T2)</text>
<text x="75.3" y="37.1">Y10-3-250(B2)</text>
<text x="81.8" y="37.1">d=150</text>
<text x="114.4" y="38.5">Y10-3-250(B2)</text>
<text x="115.4" y="36">Y10-3-250(T2)</text>
<text x="122.3" y="36.3">d=150</text>
<text x="150.5" y="37.4">Y10-3-250(B2)</text>
<text x="158.4" y="36.3">d=150</text>
<text x="188.8" y="38.3">Y10-3-250(B2)</text>
<text x="204.5" y="41.8" transform="rotate(-90 204.5 41.8)">Y10-6-250(B1)</text>
<text x="57" y="46.5">Y10-8-250(B1)</text>
<text x="91.3" y="43.4" transform="rotate(-90 91.3 43.4)">Y10-11-250(T1)</text>
<text x="95.9" y="42.6" transform="rotate(-90 95.9 42.6)">Y10-10-250(B1)</text>
<text x="130.1" y="43.4" transform="rotate(-90 130.1 43.4)">Y10-11-250(T1)</text>
<text x="134.7" y="42.6" transform="rotate(-90 134.7 42.6)">Y10-10-250(B1)</text>
<text x="163.6" y="43.4" transform="rotate(-90 163.6 43.4)">Y10-11-250(T1)</text>
<text x="168.2" y="42.6" transform="rotate(-90 168.2 42.6)">Y10-10-250(B1)</text>
<text x="184.1" y="47.6">3S7</text>
<text x="199.9" y="42.6" transform="rotate(-90 199.9 42.6)">Y10-7-250(T1)</text>
<text x="209.5" y="47.2">Y10-7-250(T1)</text>
<text x="61.7" y="51">Y10-9-250(T1)</text>
<text x="87.1" y="53.7">3S2</text>
<text x="89.7" y="48.4" transform="rotate(-90 89.7 48.4)">Y10-13-250(T1)</text>
<text x="119.5" y="53.7">3S3</text>
<text x="123.6" y="48.4" transform="rotate(-90 123.6 48.4)">Y10-13-250(T1)</text>
<text x="155.6" y="53.7">3S6</text>
<text x="159.7" y="49.6" transform="rotate(-90 159.7 49.6)">Y10-13-250(T1)</text>
<text x="183.2" y="49.8">d=150</text>
<text x="198" y="48.4" transform="rotate(-90 198 48.4)">Y10-13-250(T1)</text>
<text x="210.3" y="51.8">Y10-6-250(B1)</text>
<text x="64.6" y="55.1">Y10-2-250(T1)</text>
<text x="74.6" y="59.7">Y10-1-250(B2)</text>
<text x="86.2" y="55.8">d=150</text>
<text x="98" y="56.1">Y10-3-250(T1)</text>
<text x="116" y="58.3">Y10-1-250(B2)</text>
<text x="118.6" y="55.8">d=150</text>
<text x="134.1" y="55.1">Y10-3-250(T1)</text>
<text x="143.1" y="59.7">Y10-1-250(B2)</text>
<text x="154.7" y="55.8">d=150</text>
<text x="166.8" y="56.1">Y10-3-250(T1)</text>
<text x="183.6" y="58.3">Y10-1-250(B2)</text>
<text x="200.7" y="55.1">Y10-4-250(T1)</text>
<text x="59.7" y="60.7" transform="rotate(-90 59.7 60.7)">Y10-1-250(B2)</text>
<text x="60.9" y="64.7">d=150</text>
<text x="61.1" y="63.6">3S57</text>
<text x="63.4" y="60.7" transform="rotate(-90 63.4 60.7)">Y10-1-250(T2)</text>
<text x="74.7" y="63.9">Y10-1-250(T2)</text>
<text x="85.1" y="60.3" transform="rotate(-90 85.1 60.3)">Y10-12-250(B1)</text>
<text x="111" y="65.6">Y10-1-250(T2)</text>
<text x="147" y="63.9">Y10-1-250(T2)</text>
<text x="155.1" y="60.7" transform="rotate(-90 155.1 60.7)">Y10-12-250(B1)</text>
<text x="183.2" y="65.4">Y10-1-250(T2)</text>
<text x="193.4" y="60.7" transform="rotate(-90 193.4 60.7)">Y10-12-250(B1)</text>
<text x="215.2" y="60.1" transform="rotate(-90 215.2 60.1)">Y10-6-250(T2)</text>
<text x="216" y="64.7">d=150</text>
<text x="216.2" y="63.6">3S59</text>
<text x="217.5" y="60.2" transform="rotate(-90 217.5 60.2)">Y10-6-250(B2)</text>
<text x="119" y="67.9" transform="rotate(-90 119 67.9)">Y10-12-250(B1)</text>
<text x="88.6" y="76.2" transform="rotate(-90 88.6 76.2)">Y10-14-250(T1)</text>
<text x="158.7" y="76.2" transform="rotate(-90 158.7 76.2)">Y10-14-250(T1)</text>
<text x="196.9" y="76.2" transform="rotate(-90 196.9 76.2)">Y10-14-250(T1)</text>
<text x="57" y="78.9">Y10-8-250(B1)</text>
<text x="61.1" y="83.5">Y10-9-250(T1)</text>
<text x="74.8" y="80.9">Y10-1-250(T2)</text>
<text x="111" y="82.4">Y10-1-250(T2)</text>
<text x="122.5" y="79.7" transform="rotate(-90 122.5 79.7)">Y10-14-250(T1)</text>
<text x="147" y="80.4">Y10-1-250(T2)</text>
<text x="183.2" y="82.5">Y10-1-250(T2)</text>
<text x="209.5" y="81.3">Y10-7-250(T1)</text>
<text x="214.7" y="79.4" transform="rotate(-90 214.7 79.4)">Y10-6-250(T2)</text>
<text x="215.3" y="83.5">3S52</text>
<text x="217" y="79.4" transform="rotate(-90 217 79.4)">Y10-6-250(B2)</text>
<text x="61" y="88.6">d=150</text>
<text x="61.2" y="87.5">3S48</text>
<text x="64.6" y="88">Y10-2-250(T1)</text>
<text x="82.5" y="88.3">d=150</text>
<text x="83.4" y="86.1">3S1</text>
<text x="98" y="89.1">Y10-3-250(T1)</text>
<text x="118.6" y="88.3">d=150</text>
<text x="119.5" y="86.1">3S4</text>
<text x="134.1" y="88">Y10-3-250(T1)</text>
<text x="154.7" y="88.3">d=150</text>
<text x="155.6" y="86.1">3S5</text>
<text x="170.2" y="89.1">Y10-3-250(T1)</text>
<text x="190.8" y="88.3">d=150</text>
<text x="191.7" y="86.1">3S8</text>
<text x="200.7" y="88">Y10-4-250(T1)</text>
<text x="210.3" y="86">Y10-6-250(B1)</text>
<text x="215.1" y="84.6">d=150</text>
<text x="60.8" y="95.3" transform="rotate(-90 60.8 95.3)">Y10-1-250(B2)</text>
<text x="64.9" y="94.5" transform="rotate(-90 64.9 94.5)">Y10-1-250(T2)</text>
<text x="76.5" y="92.6">Y10-1-250(B1)</text>
<text x="86.5" y="92.7" transform="rotate(-90 86.5 92.7)">Y10-1-250(B2)</text>
<text x="122.2" y="91.3">Y10-1-250(B1)</text>
<text x="144.6" y="92.6">Y10-1-250(B1)</text>
<text x="183.2" y="91.3">Y10-1-250(B1)</text>
<text x="194.8" y="92.7" transform="rotate(-90 194.8 92.7)">Y10-1-250(B2)</text>
<text x="120.4" y="98.1" transform="rotate(-90 120.4 98.1)">Y10-1-250(B2)</text>
<text x="156.5" y="100.9" transform="rotate(-90 156.5 100.9)">Y10-1-250(B2)</text>
<text x="206.1" y="101.4" transform="rotate(-90 206.1 101.4)">Y10-1-250(T2)</text>
<text x="89.7" y="110.7" transform="rotate(-90 89.7 110.7)">Y10-3-250(T1)</text>
<text x="123.6" y="110.7" transform="rotate(-90 123.6 110.7)">Y10-3-250(T2)</text>
<text x="159.7" y="110.7" transform="rotate(-90 159.7 110.7)">Y10-3-250(T1)</text>
<text x="198" y="110.7" transform="rotate(-90 198 110.7)">Y10-3-250(T1)</text>
<text x="68.4" y="119.4">Y10-5-250(T1)</text>
<text x="134.1" y="119.4">Y10-3-250(T1)</text>
<text x="203.4" y="119.4">Y10-2-250(T1)</text>
<text x="215.5" y="114.8" transform="rotate(-90 215.5 114.8)">Y10-6-250(T2)</text>
<text x="217.7" y="114.8" transform="rotate(-90 217.7 114.8)">Y10-6-250(B2)</text>
<text x="72.9" y="123.8">Y10-1-250(B1)</text>
<text x="82.5" y="124.4">d=150</text>
<text x="82.9" y="122.3">3S11</text>
<text x="98" y="120.5">Y10-3-250(T1)</text>
<text x="118.6" y="124.4">d=150</text>
<text x="119" y="122.3">3S12</text>
<text x="122.6" y="122.6">Y10-1-250(B1)</text>
<text x="144.9" y="124">Y10-1-250(B1)</text>
<text x="154.7" y="124.4">d=150</text>
<text x="155.1" y="122.3">3S13</text>
<text x="170.2" y="120.5">Y10-3-250(T1)</text>
<text x="181.9" y="122.6">Y10-1-250(B1)</text>
<text x="195.6" y="124.1">d=150</text>
<text x="196" y="121.9">3S14</text>
<text x="215.1" y="121.5">d=150</text>
<text x="215.3" y="120.5">3S50</text>
<text x="74.8" y="129.5">Y10-1-250(T2)</text>
<text x="111" y="130.8">Y10-1-250(T2)</text>
<text x="119" y="128.8" transform="rotate(-90 119 128.8)">Y10-1-250(B2)</text>
<text x="183.2" y="130">Y10-1-250(T2)</text>
<text x="193.4" y="128.8" transform="rotate(-90 193.4 128.8)">Y10-1-250(B2)</text>
<text x="209.5" y="126.6">Y10-7-250(T1)</text>
<text x="210.3" y="131.2">Y10-6-250(B1)</text>
<text x="85.1" y="134.8" transform="rotate(-90 85.1 134.8)">Y10-1-250(B2)</text>
<text x="146.3" y="132.2">Y10-1-250(T2)</text>
<text x="155.1" y="133.6" transform="rotate(-90 155.1 133.6)">Y10-1-250(B2)</text>
<text x="164.7" y="133.6" transform="rotate(-90 164.7 133.6)">Y10-1-250(T2)</text>
<text x="88.6" y="138.7" transform="rotate(-90 88.6 138.7)">Y10-15-250(T1)</text>
<text x="122.5" y="139.5" transform="rotate(-90 122.5 139.5)">Y10-15-250(T2)</text>
<text x="158.7" y="139.1" transform="rotate(-90 158.7 139.1)">Y10-15-250(T1)</text>
<text x="196.8" y="139.4" transform="rotate(-90 196.8 139.4)">Y10-15-250(T1)</text>
</g>
<g font-size=".8">
<text x="91.6" y="34.8">100</text>
<text x="130.6" y="34.8">100</text>
<text x="164" y="34.8">100</text>
<text x="200.4" y="34.1">100</text>
<text x="204.5" y="36" transform="rotate(-90 204.5 36)">L=1250</text>
<text x="91.3" y="37.2" transform="rotate(-90 91.3 37.2)">L=1050</text>
<text x="92.3" y="37.9" transform="rotate(-90 92.3 37.9)">920</text>
<text x="95.9" y="36.3" transform="rotate(-90 95.9 36.3)">L=1150</text>
<text x="130.1" y="37.2" transform="rotate(-90 130.1 37.2)">L=1050</text>
<text x="131.1" y="37.9" transform="rotate(-90 131.1 37.9)">920</text>
<text x="134.7" y="36.3" transform="rotate(-90 134.7 36.3)">L=1150</text>
<text x="163.6" y="37.2" transform="rotate(-90 163.6 37.2)">L=1050</text>
<text x="164.6" y="37.9" transform="rotate(-90 164.6 37.9)">920</text>
<text x="168.2" y="36.3" transform="rotate(-90 168.2 36.3)">L=1150</text>
<text x="199.9" y="36.8" transform="rotate(-90 199.9 36.8)">L=1150</text>
<text x="200.9" y="37.7" transform="rotate(-90 200.9 37.7)">1020</text>
<text x="62.9" y="46.5">L=1500</text>
<text x="89.7" y="42.1" transform="rotate(-90 89.7 42.1)">L=750</text>
<text x="123.6" y="42.1" transform="rotate(-90 123.6 42.1)">L=750</text>
<text x="159.7" y="43.4" transform="rotate(-90 159.7 43.4)">L=750</text>
<text x="198" y="42.1" transform="rotate(-90 198 42.1)">L=750</text>
<text x="215.3" y="47.2">L=1150</text>
<text x="59.7" y="51" transform="rotate(-90 59.7 51)">100</text>
<text x="62.8" y="52">1270</text>
<text x="67.5" y="51">L=1400</text>
<text x="85" y="53.4" transform="rotate(-90 85 53.4)">L=4150</text>
<text x="214.4" y="48.1">1020</text>
<text x="216.1" y="51.8">L=1250</text>
<text x="218.5" y="48.6" transform="rotate(-90 218.5 48.6)">100</text>
<text x="70.4" y="55.1">L=900</text>
<text x="80.5" y="59.7">L=5150</text>
<text x="103.9" y="56.1">L=3200</text>
<text x="121.9" y="58.3">L=5150</text>
<text x="139.9" y="55.1">L=3200</text>
<text x="149" y="59.7">L=5150</text>
<text x="155.1" y="54.4" transform="rotate(-90 155.1 54.4)">L=4150</text>
<text x="172.6" y="56.1">L=3200</text>
<text x="189.5" y="58.3">L=5150</text>
<text x="193.4" y="54.4" transform="rotate(-90 193.4 54.4)">L=4150</text>
<text x="206.6" y="55.1">L=1650</text>
<text x="80.5" y="63.9">L=5150</text>
<text x="116.8" y="65.6">L=5150</text>
<text x="119" y="61.6" transform="rotate(-90 119 61.6)">L=4150</text>
<text x="152.9" y="63.9">L=5150</text>
<text x="189" y="65.4">L=5150</text>
<text x="88.6" y="69.9" transform="rotate(-90 88.6 69.9)">L=2900</text>
<text x="158.7" y="69.9" transform="rotate(-90 158.7 69.9)">L=2900</text>
<text x="196.9" y="69.9" transform="rotate(-90 196.9 69.9)">L=2900</text>
<text x="122.5" y="73.4" transform="rotate(-90 122.5 73.4)">L=2900</text>
<text x="59.7" y="83.3" transform="rotate(-90 59.7 83.3)">100</text>
<text x="62.9" y="78.9">L=1500</text>
<text x="66.9" y="83.5">L=1400</text>
<text x="80.7" y="80.9">L=5150</text>
<text x="116.8" y="82.4">L=5150</text>
<text x="152.9" y="80.4">L=5150</text>
<text x="189" y="82.5">L=5150</text>
<text x="214.4" y="82.3">1020</text>
<text x="215.3" y="81.3">L=1150</text>
<text x="218.5" y="82.7" transform="rotate(-90 218.5 82.7)">100</text>
<text x="62.8" y="84.5">1270</text>
<text x="70.4" y="88">L=900</text>
<text x="86.5" y="86.9" transform="rotate(-90 86.5 86.9)">L=5150</text>
<text x="103.9" y="89.1">L=3200</text>
<text x="139.9" y="88">L=3200</text>
<text x="176.1" y="89.1">L=3200</text>
<text x="194.8" y="86.9" transform="rotate(-90 194.8 86.9)">L=5150</text>
<text x="206.6" y="88">L=1650</text>
<text x="216.1" y="86">L=1250</text>
<text x="82.3" y="92.6">L=5150</text>
<text x="120.4" y="92.3" transform="rotate(-90 120.4 92.3)">L=5150</text>
<text x="128.1" y="91.3">L=5150</text>
<text x="150.5" y="92.6">L=5150</text>
<text x="156.5" y="95.1" transform="rotate(-90 156.5 95.1)">L=5150</text>
<text x="189.1" y="91.3">L=5150</text>
<text x="89.7" y="104.9" transform="rotate(-90 89.7 104.9)">L=3200</text>
<text x="123.6" y="104.9" transform="rotate(-90 123.6 104.9)">L=3200</text>
<text x="159.7" y="104.9" transform="rotate(-90 159.7 104.9)">L=3200</text>
<text x="198" y="104.9" transform="rotate(-90 198 104.9)">L=3200</text>
<text x="74.2" y="119.4">L=1250</text>
<text x="139.9" y="119.4">L=3200</text>
<text x="209.3" y="119.4">L=900</text>
<text x="67.7" y="121.6" transform="rotate(-90 67.7 121.6)">300</text>
<text x="69.8" y="120.4">930</text>
<text x="78.7" y="123.8">L=5150</text>
<text x="103.9" y="120.5">L=3200</text>
<text x="119" y="123" transform="rotate(-90 119 123)">L=5150</text>
<text x="128.5" y="122.6">L=5150</text>
<text x="150.8" y="124">L=5150</text>
<text x="176.1" y="120.5">L=3200</text>
<text x="187.8" y="122.6">L=5150</text>
<text x="193.4" y="123" transform="rotate(-90 193.4 123)">L=5150</text>
<text x="80.7" y="129.5">L=5150</text>
<text x="85.1" y="128.9" transform="rotate(-90 85.1 128.9)">L=5150</text>
<text x="116.8" y="130.8">L=5150</text>
<text x="155.1" y="127.8" transform="rotate(-90 155.1 127.8)">L=5150</text>
<text x="164.7" y="127.8" transform="rotate(-90 164.7 127.8)">L=5150</text>
<text x="189" y="130">L=5150</text>
<text x="214.4" y="127.6">1020</text>
<text x="215.3" y="126.6">L=1150</text>
<text x="216.1" y="131.2">L=1250</text>
<text x="218.5" y="127.9" transform="rotate(-90 218.5 127.9)">100</text>
<text x="88.6" y="132.4" transform="rotate(-90 88.6 132.4)">L=2000</text>
<text x="89.6" y="136.4" transform="rotate(-90 89.6 136.4)">1680</text>
<text x="122.5" y="133.2" transform="rotate(-90 122.5 133.2)">L=2000</text>
<text x="123.5" y="136.4" transform="rotate(-90 123.5 136.4)">1680</text>
<text x="152.1" y="132.2">L=5150</text>
<text x="158.7" y="132.9" transform="rotate(-90 158.7 132.9)">L=2000</text>
<text x="159.6" y="136.4" transform="rotate(-90 159.6 136.4)">1680</text>
<text x="196.8" y="133.1" transform="rotate(-90 196.8 133.1)">L=2000</text>
<text x="197.9" y="136.4" transform="rotate(-90 197.9 136.4)">1680</text>
<text x="86.9" y="141.6">300</text>
<text x="120.8" y="141.6">300</text>
<text x="157.1" y="141.6">300</text>
<text x="195.2" y="141.6">300</text>
</g>
</svg>
